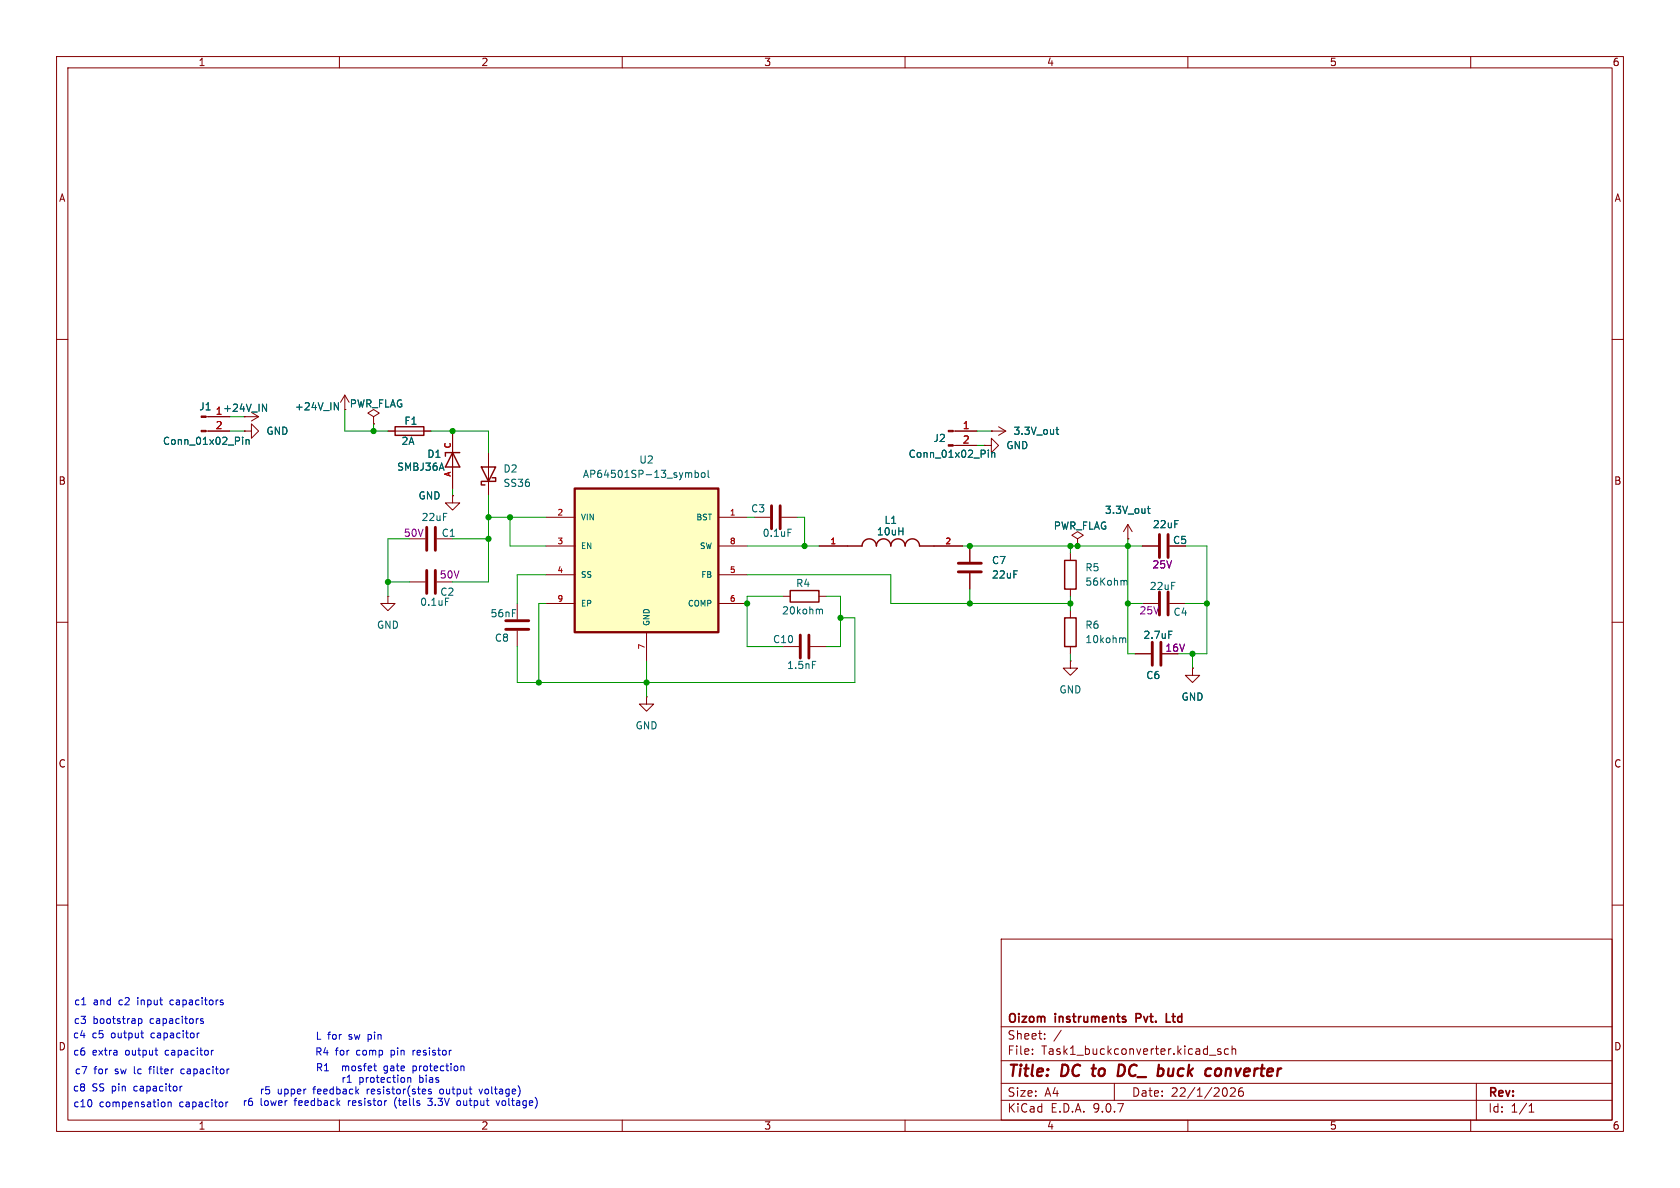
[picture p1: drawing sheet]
<svg xmlns="http://www.w3.org/2000/svg" width="297mm" height="210mm" viewBox="0 0 297 210" stroke-linecap="round" stroke-linejoin="round" font-family="sans-serif">
<g fill="none" stroke="#840000" stroke-width=".18">
<path d="M10 10h277v190h-277zM12 12h273v186h-273zM60 10v2M110 10v2M160 10v2M210 10v2M260 10v2M10 60h2M80 76.2v10.2M285 60h2M72.4 95.3h2.8M77.2 95.3h2.8"/>
<path d="M80 87.6v1.3h1.3l-1.3 1.3-1.3-1.3h1.3M80 87.6h.1M133.3 91.4h2.8M138.2 91.4h2.8M144.8 96.5h5.1M165.1 96.5h5.1M199.4 95.3h.1M199.4 92.7l-.8 1.3M199.4 92.7l.8 1.3M199.4 92.7v2.6M10 110h2M138.4 114.3h2.8"/>
<path d="M138.4 105.4h1.3M143.3 114.3h2.7M144.8 105.4h1.2M285 110h2M114.3 123.2v1.3h1.3l-1.3 1.2-1.3-1.2h1.3M114.3 123.2h.1M10 160h2M177 166h108v32h-108zM285 160h2M60 198v2M110 198v2M160 198v2"/>
<path d="M177 194.5h108M177 191.5h108M177 187.5h108M177 181.5h108M182.5 186.3v.1M182.5 185.5v.1M184.7 183.6v.1M184.7 182.8v.1M187.6 182.1l-1.3 2M197 191.5v3M210 198v2M213.8 186.5h1.2"/>
<path d="M215.8 185.5l-.3-.1-.3 .2 .1 .2 .5 .2v.3h-.6M217.2 185.5l-.5-.1-.2 .3v.4l.1 .2h.6M217.5 192.4l.6-.1 .2 .1 .1 .3-.9 1.1h.9M217.8 185.5l.2-.1 .4 .1 .1 .9M217.8 184.9v1.5M219.7 192.3a.59 .59 0 0 0-.7 .6v.6l.1 .2 .4 .1 .2-.1 .1-.5-.1-.3h-.5l-.2 .3M260 198v2M261 191.5v6.5M270.3 196.6h.9M270.3 195.5l.4-.4v1.5"/>
</g>
<path d="M193 188.9h.8M193.4 188.2l-.3 1.7 .3 .3M198.6 188.3l-.8-.1-.2 2h.5l.5-.3M214.8 190a.53 .53 0 0 0 .9 0M215.7 189a.59 .59 0 0 0-.9 .3" fill="none" stroke="#840000" stroke-width=".4"/>
<path d="M200.8 180h.6M201.4 179.2h-.6v1.5M206.2 179.2v1.5h.7" fill="none" stroke="#840000" stroke-width=".3"/>
<path d="M139.3 93.5h.6M202.8 89.9h.5M203 89.5v1.1l.3 .1M143.6 116.9h.6M144.9 107.7h.4l.1 .8" fill="none" stroke="#006464" stroke-width=".18"/>
<path d="M80 80l1.3 2.6h-2.6zM81.3 80h-2.6v.6M149.9 96.5h2.5a1.27 1.27 0 0 1 1.3-1.2 1.27 1.27 0 0 1 1.2 1.2 1.27 1.27 0 0 1 1.3-1.2 1.27 1.27 0 0 1 1.3 1.2 1.27 1.27 0 0 1 1.2-1.2 1.27 1.27 0 0 1 1.3 1.2 1.27 1.27 0 0 1 1.3-1.2 1.27 1.27 0 0 1 1.3 1.2h2.5M139.7 104.4h5.1v2h-5.1z" fill="none" stroke="#840000" stroke-width=".25"/>
<path d="M75.4 93.2v4.1M77 93.2v4.1M136.4 89.4v4.1M137.9 89.4v4.1M141.5 112.3v4M143 112.3v4" fill="none" stroke="#840000" stroke-width=".51"/>
<path d="M101.6 86.4h25.4v25.4h-25.4z" fill="#ffffc2"/>
<path d="M101.6 86.4h25.4v25.4h-25.4z" fill="none" stroke="#840000" stroke-width=".41"/>
<g fill="none" stroke="#840000" stroke-width=".18">
<path d="M36.4 76.2h4.2M36.4 73.7h4.2M43.2 76.2h1.2v-1.3l1.3 1.3-1.3 1.3v-1.3M43.2 76.2h.1M45.7 73.7l-1.3 .7M61 72.4h.1M61 69.9l-.8 1.2M61 69.9l.7 1.2M61 69.9v2.5M66 73.7l1.1-.7-1.1-.6-1 .6 1 .7v1.2M66 74.9h.1M68.6 76.2h7.6"/>
<path d="M80 76.2v10.2M168.5 76.2h4.2M168.5 78.7h4.2M174 78.7h1.3v-1.2l1.2 1.2-1.2 1.3v-1.3M174 78.7h.1M175.3 76.2h.1M175.3 76.2h2.5M176.5 75.4l1.3 .8M177.8 76.2l-1.3 .8M80 87.6h.1M86.4 80v7.6M96.5 91.4h5.1"/>
<path d="M96.5 96.5h5.1M127 91.4h5.1M127 96.5h5.1M144.8 96.5h5.1M165.1 96.5h5.1M171.4 96.5v2.8M189.2 97.8v1.3M190.5 95.3l1-.7-1-.6-1 .6 1 .7v1.2M190.5 96.5h.1M199.4 95.3h.1M201.9 96.5h2.8M68.6 105.4v1.3h1.2l-1.2 1.3-1.3-1.3h1.3"/>
<path d="M68.6 105.4h.1M72.4 102.9h2.8M91.4 106.7v2.8M91.4 111.5v2.8M96.5 101.6h5.1M96.5 106.7h5.1M114.3 111.8v5M127 101.6h5.1M127 106.7h5.1M171.4 101.3v2.8M189.2 116.8v1.3h1.3l-1.3 1.3-1.2-1.3h1.2M189.2 116.8h.1"/>
<path d="M189.2 104.1v1.3M189.2 108v1.2M189.2 114.3v1.3M200.7 115.6h2.8M201.9 106.7h2.8M206.8 106.7h2.7M210.8 118.1v1.3h1.3l-1.3 1.3-1.3-1.3h1.3M210.8 118.1h.1"/>
</g>
<g fill="none" stroke="#006464" stroke-width=".18">
<path d="M42.9 77.3v.1M42.9 77.7v.9M43.5 77.7v.9M43.5 77.8l.2-.1 .3 .1v.8M46.4 71.4l.7 1.3v-1.3M59.1 71.2l.7 1.3v-1.3M174.7 79.6v.1M174.7 80v.8M175.3 80v.8M186.7 75.9h.5M186.9 75.5v1.1l.3 .2M122.2 83.6l.1 .8"/>
<path d="M122.9 83.1v1.3M122.9 83.6h.4l.2 .2-.1 .5h-.5M124.1 83.6h.3l.2 .2v.4l-.2 .2-.3-.1-.1-.1zM125.2 83.1v1.1l.2 .2M175.3 80.1l.2-.1 .3 .1 .1 .7M202.8 89.9h.5M203 89.5v1.1l.3 .1M198.5 112.8h.5v.8M198.8 102.7h.4l.1 .7M206.6 111.6h.6"/>
</g>
<path d="M69.8 75.4h5.1v1.6h-5.1zM85.1 82.6h2.5l-1.2 2.5zM87 84.5h.6v.6h-2.5v.6h.6M188.2 99.1h2v5h-2zM188.2 109.2h2v5.1h-2z" fill="none" stroke="#840000" stroke-width=".25"/>
<path d="M169.4 99.6h4.1M205 94.5v4.1M206.5 94.5v4.1M75.4 100.8v4.1M77 100.8v4.1M89.4 109.7h4.1M89.4 111.3h4.1M169.4 101.1h4.1M203.7 113.5v4.1M205 104.6v4.1M205.2 113.5v4.1M206.5 104.6v4.1" fill="none" stroke="#840000" stroke-width=".51"/>
<g fill="#840000" stroke="#840000" stroke-width=".18">
<path d="M167.6 76.1h.9v.2h-.9z"/>
<path d="M167.6 78.6h.9v.3h-.9z"/>
<path d="M35.6 73.5h.8v.3h-.8z"/>
<path d="M35.6 76.1h.8v.2h-.8z"/>
</g>
<g fill="none" stroke="#009600" stroke-width=".18">
<path d="M40.6 76.2h2.6M61 72.4v3.8h7.6M66 74.9v1.3M76.2 76.2h10.2v3.8M172.7 76.2h2.6M172.7 78.7h1.3M72.4 95.3h-3.8v10.1M80 95.3h6.4M80 86.4v1.2M86.4 87.6v15.3h-6.4M86.4 91.4h10.1M90.2 91.4v5.1h6.3"/>
<path d="M132.1 96.5h12.7M132.1 91.4h1.2M141 91.4h1.2v5.1M170.2 96.5h31.7M189.2 96.5v1.3M199.4 95.3v20.3h1.3M209.5 96.5h3.9v19.1h-5.1M68.6 102.9h3.8M96.5 106.7h-1.3v14M96.5 101.6h-5.1v5.1M114.3 116.8v6.4M132.1 101.6h25.4v5.1h31.7"/>
<path d="M138.4 105.4h-6.3v8.9h6.3M146 105.4h2.6v8.9h-2.6M148.6 109.2h2.5v11.5h-59.7v-6.4M171.4 104.1v2.6M189.2 105.4v2.6M189.2 115.6v1.2M199.4 106.7h2.5M209.5 106.7h3.9M210.8 115.6v2.5"/>
</g>
<g fill="none" stroke="#0000c2" stroke-width=".18">
<path d="M14.4 177.6h.8M39.1 177.2l.3 .1 .1 .1-.2 .2h-.2M39.1 176.8h.3M24.5 180.1v1.2M24.5 180.1h.3l.3 .2-.1 .6h-.5M24.9 182.6h.5M25.1 183.4l.3 .1M27.4 185.7h.5M27.6 186.5h.3M29.1 194.9l.1 .2-.1 .5M29.7 194.9l.2-.1 .3 .1 .1 .8M29.7 194.8v.9"/>
<path d="M31.8 192v.9M32.2 192l-.4 .3M32.2 189l-.2 .2v.4l.2 .2M34.9 182.6v.9M35.2 182.6l-.3 .3M35.9 180.1h-.3l-.2 .2 .1 .1 .4 .2v.3h-.5M37.4 185.7v.8M37.7 185.7l-.3 .2M39.9 194.8v.9M40.3 194.8l-.4 .3M40.4 189h.1M59.7 194.9l.4 .5"/>
<path d="M60.1 194.6l-.5 .5M61.4 191.3h.7M63 192.9l.4 .5M63.4 192.5l-.5 .5M66.1 188.4h.4M66.4 189.3h.1M72.1 190.5v.8M72.1 190.6l.2-.1h.3v.8M75.6 194.2h.8M75.6 195.3l.2 .1M76.2 192.6l-.3-.1-.2 .2 .1 .2 .4 .1v.3h-.5M80.9 194.6l-.1 .6 .1 .2h.3"/>
<path d="M81.7 188.4l.3 .2v.7M84.7 192.5l.3 .9M87.7 194.6l.3 .8 .3-.8"/>
</g>
<g fill="#009600" stroke="#009600" stroke-width=".18">
<circle cx="95.2" cy="120.7" r=".46"/>
<circle cx="68.6" cy="102.9" r=".46"/>
<circle cx="199.4" cy="96.5" r=".46"/>
<circle cx="189.2" cy="96.5" r=".46"/>
<circle cx="171.4" cy="96.5" r=".46"/>
<circle cx="171.4" cy="106.7" r=".46"/>
<circle cx="189.2" cy="106.7" r=".46"/>
<circle cx="190.5" cy="96.5" r=".46"/>
<circle cx="213.4" cy="106.7" r=".46"/>
<circle cx="210.8" cy="115.6" r=".46"/>
<circle cx="199.4" cy="106.7" r=".46"/>
<circle cx="114.3" cy="120.7" r=".46"/>
<circle cx="148.6" cy="109.2" r=".46"/>
<circle cx="142.2" cy="96.5" r=".46"/>
<circle cx="132.1" cy="106.7" r=".46"/>
<circle cx="80" cy="76.2" r=".46"/>
<circle cx="66" cy="76.2" r=".46"/>
<circle cx="86.4" cy="95.3" r=".46"/>
<circle cx="86.4" cy="91.4" r=".46"/>
<circle cx="90.2" cy="91.4" r=".46"/>
</g>
<g font-size="2.8" fill="#840000">
<text x="178" y="190.9">Title:</text>
<text x="187.7" y="190.9">DC</text>
<text x="194" y="190.9">to</text>
<text x="199.3" y="190.9">DC_</text>
<text x="207.1" y="190.9">buck</text>
<text x="216.4" y="190.9">converter</text>
</g>
<g font-size="2.1" fill="#840000">
<text x="178" y="184">Sheet:</text>
<text x="178" y="181.2">Oizom</text>
<text x="186.6" y="181.2">instruments</text>
<text x="201.5" y="181.2">Pvt.</text>
<text x="207.4" y="181.2">Ltd</text>
<text x="178" y="186.7">File:</text>
<text x="184.1" y="186.7">Task1_buckconverter.kicad_sch</text>
<text x="178" y="196.9">KiCad</text>
<text x="178" y="194.1">Size:</text>
<text x="184.7" y="194.1">A4</text>
<text x="185.7" y="196.9">E.D.A.</text>
<text x="193.3" y="196.9">9.0.7</text>
<text x="200" y="194.1">Date:</text>
<text x="207" y="194.1">22/1/2026</text>
<text x="263" y="194.3">Rev:</text>
<text x="263" y="196.9">Id:</text>
<text x="267.1" y="196.9">1/1</text>
</g>
<g font-size="1.8" fill="#840000">
<text x="35" y="11.9">1</text>
<text x="85" y="11.9">2</text>
<text x="135" y="11.9">3</text>
<text x="185" y="11.9">4</text>
<text x="235" y="11.9">5</text>
<text x="285" y="11.9">6</text>
<text x="10.3" y="35.9">A</text>
<text x="285.3" y="35.9">A</text>
<text x="10.3" y="85.9">B</text>
<text x="285.3" y="85.9">B</text>
<text x="207.3" y="96.4">C5</text>
<text x="205.9" y="115.4">16V</text>
<text x="10.3" y="135.9">C</text>
<text x="285.3" y="135.9">C</text>
<text x="10.3" y="185.9">D</text>
<text x="285.3" y="185.9">D</text>
<text x="35" y="199.9">1</text>
<text x="85" y="199.9">2</text>
<text x="135" y="199.9">3</text>
<text x="185" y="199.9">4</text>
<text x="235" y="199.9">5</text>
<text x="285" y="199.9">6</text>
</g>
<g font-size="1.8" fill="#006464">
<text x="35.1" y="72.7">J1</text>
<text x="47" y="77.1">GND</text>
<text x="52" y="72.7">+24V_IN</text>
<text x="61.7" y="72.2">PWR_FLAG</text>
<text x="71.4" y="75.3">F1</text>
<text x="179.1" y="77.1">3.3V_out</text>
<text x="28.7" y="78.8">Conn_01x02_Pin</text>
<text x="70.1" y="83.4">SMBJ36A</text>
<text x="70.9" y="78.8">2A</text>
<text x="75.4" y="81.1">D1</text>
<text x="88.9" y="83.7">D2</text>
<text x="112.9" y="82.1">U2</text>
<text x="160.5" y="81.1">Conn_01x02_Pin</text>
<text x="164.9" y="78.3">J2</text>
<text x="177.8" y="79.6">GND</text>
<text x="73.9" y="88.5">GND</text>
<text x="88.9" y="86.3">SS36</text>
<text x="102.9" y="84.7">AP64501SP-13_symbol</text>
<text x="74.4" y="92.3">22uF</text>
<text x="78" y="95.1">C1</text>
<text x="132.7" y="90.8">C3</text>
<text x="134.7" y="95.1">0.1uF</text>
<text x="154.9" y="94.8">10uH</text>
<text x="156.3" y="92.8">L1</text>
<text x="186.2" y="93.8">PWR_FLAG</text>
<text x="195.2" y="91">3.3V_out</text>
<text x="203.7" y="93.6">22uF</text>
<text x="175.3" y="99.9">C7</text>
<text x="191.8" y="101.2">R5</text>
<text x="74.2" y="107.3">0.1uF</text>
<text x="77.7" y="105.5">C2</text>
<text x="140.6" y="104">R4</text>
<text x="175.3" y="102.5">22uF</text>
<text x="191.8" y="103.7">56Kohm</text>
<text x="203.2" y="104.5">22uF</text>
<text x="66.5" y="111.4">GND</text>
<text x="86.6" y="109.3">56nF</text>
<text x="87.4" y="113.6">C8</text>
<text x="136.6" y="113.9">C10</text>
<text x="138.2" y="108.8">20kohm</text>
<text x="191.8" y="111.4">R6</text>
<text x="191.8" y="113.9">10kohm</text>
<text x="202" y="113.1">2.7uF</text>
<text x="207.4" y="109.1">C4</text>
<text x="139.1" y="118.5">1.5nF</text>
<text x="187.2" y="122.8">GND</text>
<text x="202.5" y="120.2">C6</text>
<text x="208.8" y="124.1">GND</text>
<text x="112.3" y="129.1">GND</text>
</g>
<g font-size="1.8" fill="#a90000">
<text x="38" y="73.4">1 +24V_IN</text>
<text x="38" y="75.9">2</text>
<text x="170.1" y="75.9">1</text>
<text x="170.1" y="78.5">2</text>
</g>
<g font-size="1.8" fill="#840084">
<text x="71.3" y="95.1">50V</text>
<text x="203.6" y="100.7">25V</text>
<text x="77.6" y="102.5">50V</text>
<text x="201.3" y="108.8">25V</text>
</g>
<g font-size="1.8" fill="#0000c2">
<text x="13" y="177.9">c1</text>
<text x="16.5" y="177.9">and</text>
<text x="21.1" y="177.9">c2</text>
<text x="24.6" y="177.9">input</text>
<text x="30.5" y="177.9">capacitors</text>
<text x="12.8" y="183.7">c4</text>
<text x="13" y="181.2">c3</text>
<text x="16.3" y="183.7">c5</text>
<text x="16.4" y="181.2">bootstrap</text>
<text x="19.7" y="183.7">output</text>
<text x="26.6" y="181.2">capacitors</text>
<text x="27" y="183.7">capacitor</text>
<text x="55.7" y="184">L for</text>
<text x="61.7" y="184">sw</text>
<text x="65.3" y="184">pin</text>
<text x="12.8" y="186.8">c6</text>
<text x="13.1" y="190.1">c7</text>
<text x="16.3" y="186.8">extra</text>
<text x="16.6" y="190.1">for</text>
<text x="20.4" y="190.1">sw</text>
<text x="22.3" y="186.8">output</text>
<text x="24" y="190.1">lc</text>
<text x="26.9" y="190.1">filter</text>
<text x="29.5" y="186.8">capacitor</text>
<text x="32.6" y="190.1">capacitor</text>
<text x="55.6" y="186.8">R4</text>
<text x="55.7" y="189.6">R1</text>
<text x="59.3" y="186.8">for</text>
<text x="60.2" y="191.6">r1</text>
<text x="60.6" y="189.6">mosfet</text>
<text x="63.1" y="186.8">comp</text>
<text x="63.4" y="191.6">protection</text>
<text x="68.1" y="189.6">gate</text>
<text x="69.4" y="186.8">pin</text>
<text x="73.4" y="186.8">resistor</text>
<text x="73.4" y="189.6">protection</text>
<text x="74.2" y="191.6">bias</text>
<text x="12.8" y="193.1">c8</text>
<text x="12.9" y="195.9">c10</text>
<text x="16.3" y="193.1">SS pin</text>
<text x="17.5" y="195.9">compensation</text>
<text x="23.9" y="193.1">capacitor</text>
<text x="31.8" y="195.9">capacitor</text>
<text x="42.8" y="195.7">r6</text>
<text x="45.8" y="193.7">r5</text>
<text x="46" y="195.7">lower</text>
<text x="49" y="193.7">upper</text>
<text x="52.2" y="195.7">feedback</text>
<text x="55.5" y="193.7">feedback</text>
<text x="61.8" y="195.7">resistor</text>
<text x="65.1" y="193.7">resistor(stes</text>
<text x="70.2" y="195.7">(tells</text>
<text x="76.4" y="195.7">3.3V</text>
<text x="78.2" y="193.7">output</text>
<text x="81.6" y="195.7">output</text>
<text x="85.4" y="193.7">voltage)</text>
<text x="88.9" y="195.7">voltage)</text>
</g>
<g font-size="1.4" fill="#a90000">
<text x="79.8" y="79.4" transform="rotate(-90 79.8 79.4)">C</text>
<text x="79.8" y="84.4" transform="rotate(-90 79.8 84.4)">A</text>
<text x="98.4" y="91.2">2</text>
<text x="128.9" y="91.2">1</text>
<text x="98.4" y="96.3">3</text>
<text x="98.4" y="101.3">4</text>
<text x="128.9" y="96.3">8</text>
<text x="128.9" y="101.3">5</text>
<text x="146.7" y="96.3">1</text>
<text x="167" y="96.3">2</text>
<text x="98.4" y="106.4">9</text>
<text x="128.9" y="106.4">6</text>
<text x="114" y="114.9" transform="rotate(-90 114 114.9)">7</text>
</g>
<g font-size="1.4" fill="#006464">
<text x="102.6" y="92.2">VIN</text>
<text x="123" y="92.2">BST</text>
<text x="102.6" y="97.3">EN</text>
<text x="123.6" y="97.3">SW</text>
<text x="102.6" y="102.3">SS</text>
<text x="102.6" y="107.4">EP</text>
<text x="121.5" y="107.4">COMP</text>
<text x="123.8" y="102.3">FB</text>
<text x="115" y="110.7" transform="rotate(-90 115 110.7)">GND</text>
</g>
</svg>
